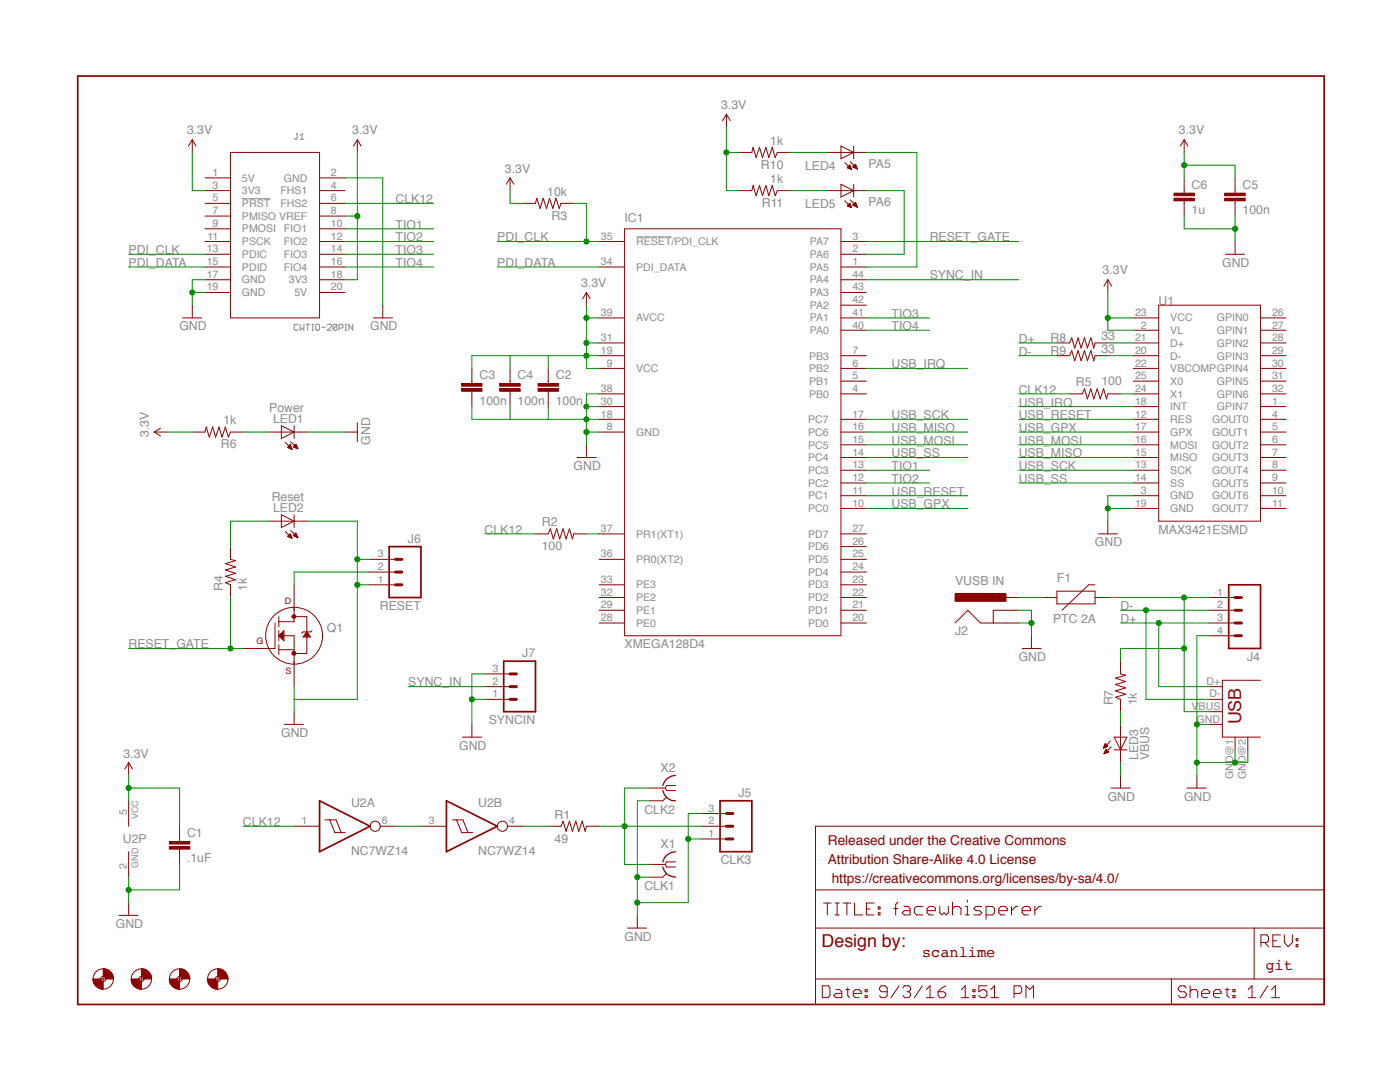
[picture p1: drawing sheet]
<svg xmlns="http://www.w3.org/2000/svg" width="279mm" height="216mm" viewBox="0 0 279 216" stroke-linecap="round" stroke-linejoin="round" font-family="sans-serif">
<g fill="none" stroke="#8b8b8b" stroke-width=".2">
<path d="M48.3 39.6h5.7M59.1 26.7h.4M59.3 26.7v.9l-.2 .2-.4-.2M59.9 27.8h.7M59.9 27l.4-.3v1.1M127 47.3h7M59.5 64.9l-.2-.2-.6 .2v.8l.2 .2h.4l.2-.2M59.9 64.7v1.2l.4-.4 .3 .4v-1.2M61.1 64.7h.7M61.4 64.7v1.2M62.3 64.7h.3M62.3 65.9h.3"/>
<path d="M62.4 64.7v1.2M63.2 64.7h.4l.2 .2v.8l-.2 .2h-.4l-.2-.2v-.8zM64.2 65.3h.8M65.3 64.9l.3-.2 .5 .2v.2l-.8 .8h.8M67.2 64.9l-.1-.2-.6 .2v.8M67.2 64.9v.8l-.1 .2-.6-.2M67.2 64.9l-.7 .8M67.7 65.5h.6l.1-.2v-.4l-.1-.2h-.6v1.2M68.9 64.7h.3M68.9 65.9h.3M69 64.7v1.2M70.4 64.7v1.2l-.8-1.2v1.2"/>
</g>
<g fill="none" stroke="#8b0100" stroke-width=".2">
<path d="M119.6 48.2h5.1M119.6 53.3h5.1M124.7 45.7h43.1v81.2h-43.1zM167.8 50.7h5.1M167.8 48.2h5.1M167.8 53.3h5.1M167.8 55.8h5.1M167.8 58.4h5.1M119.6 71h5.1M119.6 73.5h5.1M119.6 78.6h5.1M119.6 63.4h5.1"/>
<path d="M119.6 68.4h5.1M167.8 71h5.1M167.8 73.5h5.1M167.8 76.1h5.1M167.8 78.6h5.1M167.8 60.9h5.1M167.8 63.4h5.1M167.8 65.9h5.1M226.2 71h5M226.2 73.5h5M226.2 76.1h5M226.2 78.6h5"/>
<path d="M226.2 63.4h5M226.2 65.9h5M226.2 68.4h5M231.2 60.9h20.4v43.1h-20.4zM251.6 71h5M251.6 73.5h5M251.6 76.1h5M251.6 78.6h5M251.6 63.4h5M251.6 65.9h5M251.6 68.4h5M119.6 83.7h5.1"/>
<path d="M119.6 86.2h5.1M119.6 81.1h5.1M167.8 83.7h5.1M167.8 86.2h5.1M167.8 88.8h5.1M167.8 91.3h5.1M167.8 93.8h5.1M167.8 96.4h5.1M167.8 98.9h5.1M226.2 83.7h5M226.2 86.2h5M226.2 88.8h5"/>
<path d="M226.2 91.3h5M226.2 93.8h5M226.2 96.4h5M226.2 98.9h5M226.2 81.1h5M251.6 83.7h5M251.6 86.2h5M251.6 88.8h5M251.6 91.3h5M251.6 93.8h5M251.6 96.4h5M251.6 98.9h5"/>
<path d="M251.6 81.1h5M119.6 119.2h5.1M119.6 116.7h5.1M119.6 106.5h5.1M119.6 111.6h5.1M167.8 119.2h5.1M167.8 116.7h5.1M167.8 106.5h5.1M167.8 109.1h5.1M167.8 111.6h5.1M167.8 114.2h5.1M167.8 101.5h5.1"/>
<path d="M226.2 101.5h5M251.6 101.5h5M54.9 124.3v5.1h-1.3M55.6 123v2.1M55.6 125.8v2.1M55.6 128.6v2.1M55.6 129.6h3.1M56.2 127.1v.3M56.7 126.9h2v5.5M56.7 125.8v2.1l-1.1-1zM58.7 121.3v2.8h-3.1M58.7 123h2.5v3.3"/>
<path d="M61.2 126.7v3.7h-2.5M61.2 126.1l.8 1h-1.5zM62.3 125.8l-.3 .3h-1.5l-.3 .2M119.6 124.3h5.1M119.6 121.8h5.1M167.8 124.3h5.1M167.8 121.8h5.1M241.4 137h2.5M241.4 139.6h2.5M251.6 135.7h-7.7v11.4h7.7M129.7 157.2h3.1M132.8 157.2l.2 .6h1.8"/>
<path d="M133 159l-.7 .8h-2.6M134.8 156.7h-1.8l-.2 .5M241.4 142h2.5M241.4 144.5h2.5M246.5 147.1v2.5M249 147.1v2.5M129.7 172.5h3.1M132.8 172.5l.2 .5h1.8M133 174.3l-.7 .7h-2.6M134.8 172h-1.8l-.2 .5"/>
<circle cx="58.7" cy="126.9" r="5.7"/>
</g>
<path d="M56.4 126.3v1.1M56.5 126.1v1.5M60.7 126.9h1M60.8 126.7h.8l-.4-.4v.4M61.1 126.4l-.1 .2M132.3 157.8a2.48 2.48 0 0 0 2.5 2M134.8 154.7a2.71 2.71 0 0 0-2.5 2M132.3 173a2.48 2.48 0 0 0 2.5 2M134.8 169.9a2.71 2.71 0 0 0-2.5 2.1" fill="none" stroke="#8b0100" stroke-width=".25"/>
<path d="M56.2 126.6l-.3 .3 .3 .2" fill="none" stroke="#8b0100" stroke-width=".42"/>
<path d="M56.2 126.4v.8" fill="none" stroke="#8b0100" stroke-width=".34"/>
<path d="M58.3 122.8l.4-.2 .2 .2v.5h-.6z" fill-rule="evenodd" fill="#8b0100"/>
<path d="M58.4 122.8l.3-.2 .2 .2v.5h-.5z" fill="none" stroke="#8b0100" stroke-width=".2"/>
<path d="M58.3 130h.6v.6h-.6z" fill-rule="evenodd" fill="#8b0100"/>
<g fill="none" stroke="#8b0100" stroke-width=".2">
<path d="M58.7 116.7v5.1M48.5 129.4h5.1M58.4 130.1h.5v.6h-.5zM58.7 131.9v5.1M35.8 167.4v.5M35.8 169.4v.5M58.7 164.9h5.1M64.9 163.6h2.2l1 2.5M65.8 163.6l1 2.5h2.1M75.9 164.9h3M84 164.9h5.1M90.3 163.6h2.1l1 2.5"/>
<path d="M91.1 163.6l1 2.5h2.2M101.3 164.9h3"/>
<circle cx="74.9" cy="164.9" r="1.02"/>
<circle cx="100.3" cy="164.9" r="1.02"/>
</g>
<path d="M63.8 159.8l10.1 5.1-10.1 5zM89.1 159.8l10.2 5.1-10.2 5z" fill="none" stroke="#8b0100" stroke-width=".34"/>
<path d="M33.8 168.9h4v.5h-4z" fill="#8b0100"/>
<path d="M33.8 168.9h4.1v.5h-4.1z" fill="none" stroke="#8b0100" stroke-width=".2"/>
<path d="M33.8 167.9h4v.5h-4z" fill="#8b0100"/>
<path d="M190.6 124.3l2.5-2.5 2.6 2.5h5.1M200.8 121.8h-2.6v2.5M25.7 159.8v5.1M25.7 169.9v5.1M33.8 167.9h4.1v.5h-4.1zM35.8 164.9v2.5M35.8 169.9v2.6M109.4 164.9h2.6l.4-1 .6 2 .6-2 .6 2 .7-2 .6 2 .7-2 .6 2 .2-1h2.6" fill="none" stroke="#8b0100" stroke-width=".2"/>
<path d="M190.6 118.4h10.1v1.6h-10.1z" fill="#8b0100"/>
<g fill="none" stroke="#8b0100" stroke-width=".2">
<path d="M40.9 38h5.1M40.9 35.5h5.1M46 30.4h17.8v33h-17.8zM63.8 38h5.1M63.8 35.5h5.1M40.9 40.6h5.1M40.9 55.8h5.1M40.9 58.4h5.1M40.9 45.7h5.1M40.9 48.2h5.1M40.9 50.7h5.1M40.9 53.3h5.1"/>
<path d="M40.9 43.1h5.1M63.8 40.6h5.1M63.8 55.8h5.1M63.8 58.4h5.1M63.8 45.7h5.1M63.8 48.2h5.1M63.8 50.7h5.1M63.8 53.3h5.1M63.8 43.1h5.1M117 58.4v2.5M117 58.4l.8 1.2M117 58.4l-.7 1.2"/>
<path d="M221.1 55.8l.7 1.3M221.1 55.8l-.8 1.3M221.1 55.8v2.6M109.4 76.1v.5M109.4 78.1v.5M115.2 91.3h3.8M117 88.8v2.5M73.9 116.7h5M73.9 114.2h5M73.9 111.6h5M190.6 118.5h10.2v1.5h-10.2zM200.8 119.2h2.5"/>
<path d="M241.4 119.2h5.1M200.8 121.8h2.5M200.8 124.3h2.5M241.4 121.8h5.1M241.4 124.3h5.1M241.4 126.9h5.1M25.7 152.2l.7 1.2M25.7 152.2l-.8 1.2M25.7 152.2v2.5M56.7 144.5h3.9M58.7 142v2.5M236.9 157.2h3.8"/>
<path d="M238.9 154.7v2.5M139.9 167.4h5.1M139.9 164.9h5.1M139.9 162.3h5.1M162.8 164.9h101.5v35.5h-101.5zM162.8 177.6h101.5M193.1 179.6v.4M23.7 182.6h3.8M25.7 180.1v2.5M125.2 185.2h3.9M127.2 182.6v2.6M162.8 185.2h101.5"/>
<path d="M162.8 195.3h101.5M164.1 196.7h1.2l.3 .4v1.5l-.3 .5h-1.2zM164.4 180.2h1.5M165.1 180.2v2.4M166.6 180.2h.9M166.6 182.6h.9M166.8 197.5h.8l.4 .4v1.2h-1.2l-.4-.5 .4-.4h1.2M167.1 180.2v2.4M168.3 180.2h1.5M168.8 197.5h.7M169 180.2v2.4M169.2 197.1v1.5l.3 .5"/>
<path d="M170.3 198.2h1.6v-.3l-.4-.4h-.8l-.4 .4v.7l.4 .5h.8M170.5 180.2v2.4h1.6M172.7 198.6h.4v.5h-.4zM172.7 197.5h.4v.4h-.4zM172.9 181.4h.8M174.4 180.2h-1.5v2.4h1.5M175.3 182.1h.3v.5h-.3zM175.3 181h.3v.4h-.3zM177.1 197.9h-1.2l-.4-.4v-.4l.4-.4h.7l.5 .4v1.5l-.5 .5h-.7l-.4-.5M178.3 181.3h.9M179.2 180l-.4 .4v2.2M179.4 196.7l-1.6 2.4"/>
<path d="M180.2 197.1l.3-.4h.9l.3 .4v.4l-.3 .4M180.4 180.9h.9l.3 .4v1.3h-1.2l-.4-.5 .4-.4h1.2M181 197.9h.4M181.4 197.9l.3 .3v.4l-.3 .5h-.9l-.3-.5M184.1 196.7l-1.6 2.4M184.2 180.9h-1.3l-.4 .4v.8l.4 .5h1.3M184.8 199.1h1.6M184.8 197.5l.8-.8v2.4M185 181.7h1.7v-.4l-.4-.4h-.9l-.4 .4v.8l.4 .5h.9M187.2 197.9h1.1l.4 .3v.4l-.4 .5h-.7l-.4-.5zM187.6 180.9v1.2l.4 .5 .4-.5 .4 .5 .5-.5v-1.2M188.7 196.7l-.7 .4-.8 .8"/>
<path d="M190.1 181.3l.4-.4h.9l.4 .4v1.3M190.1 180v2.6M191.9 199.1h1.5M191.9 197.5l.7-.8v2.4M192.6 182.6h.9M192.6 180.9h.5v1.7M194.2 198.6h.4v.5h-.4zM194.2 197.5h.4v.4h-.4zM195.9 180.9h-1.1l-.5 .4 .5 .4h.7l.4 .4-.4 .5h-1.2M196.8 182.6h1.3l.4-.5v-.8l-.4-.4h-1.3v2.5M197 196.7h-1.7v1.2l.8-.4h.4l.5 .4v.7l-.5 .5h-.7l-.5-.5M197.7 199.1h1.5"/>
<path d="M197.7 197.5l.8-.8v2.4M199.3 181.7h1.7v-.4l-.4-.4h-.9l-.4 .4v.8l.4 .5h.9M201.9 180.9v1.7M202.4 198.2h1.2l.3-.3v-.8l-.3-.4h-1.2v2.4M203.1 180.9h-.4l-.8 .8M204 181.7h1.7v-.4l-.4-.4h-.9l-.4 .4v.8l.4 .5h.9M204.7 199.1v-2.4l.8 .8 .8-.8v2.4M206.5 180.9v1.7M207.8 180.9h-.4l-.9 .8M233.8 195.3v5.1M236.7 197.1l-.4-.4h-.7l-.5 .4v.4l.5 .4h.7l.4 .3v.4l-.4 .5h-.7l-.5-.5M237.5 197.9l.3-.4h.9l.3 .4v1.2"/>
<path d="M237.5 196.7v2.4M239.8 198.2h1.6v-.3l-.4-.4h-.8l-.4 .4v.7l.4 .5h.8M242.2 198.2h1.5v-.3l-.3-.4h-.8l-.4 .4v.7l.4 .5h.8M244.5 197.5h.8M244.9 197.1v1.5l.4 .5M246.1 198.6h.4v.5h-.4zM246.1 197.5h.4v.4h-.4zM249.1 199.1h1.5M249.1 197.5l.8-.8v2.4M250.3 185.2v10.1M251.7 188.1h1.1l.4-.4v-.7l-.4-.5h-1.1v2.4M252.4 188.1l.8 .8"/>
<path d="M253 196.7l-1.5 2.4M253.8 199.1h1.6M253.8 197.5l.7-.8v2.4M254 187.7h.8M255.5 186.5h-1.5v2.4h1.5M256.3 186.5v1.6l.8 .8 .8-.8v-1.6M258.7 188.5h.3v.4h-.3zM258.7 187.3h.3v.4h-.3z"/>
</g>
<path d="M15.5 15.2h248.8v185.2h-248.8zM77.7 109.1h6.3v10.1h-6.3zM245.2 116.7h6.4v12.7h-6.4zM143.7 159.8h6.4v10.1h-6.4z" fill="none" stroke="#8b0100" stroke-width=".34"/>
<path d="M78.9 111.6h1.3M78.9 114.2h1.3M78.9 116.7h1.3M246.5 119.2h1.3M246.5 124.3h1.3M246.5 121.8h1.3M246.5 126.9h1.3M145 162.3h1.2M145 164.9h1.2M145 167.4h1.2" fill="none" stroke="#8b0100" stroke-width=".59"/>
<path d="M107.4 77.6h4v.5h-4z" fill="#8b0100"/>
<path d="M107.4 77.6h4v.5h-4z" fill="none" stroke="#8b0100" stroke-width=".2"/>
<path d="M107.4 76.5h4v.5h-4z" fill="#8b0100"/>
<path d="M94.2 76.1v.5M94.2 78.1v.5M107.4 76.6h4v.5h-4zM109.4 73.5v2.6M109.4 78.6v2.5" fill="none" stroke="#8b0100" stroke-width=".2"/>
<path d="M92.1 77.6h4.1v.5h-4.1z" fill="#8b0100"/>
<path d="M92.1 77.6h4.1v.5h-4.1z" fill="none" stroke="#8b0100" stroke-width=".2"/>
<path d="M92.1 76.5h4.1v.5h-4.1z" fill="#8b0100"/>
<path d="M92.1 76.6h4.1v.5h-4.1zM94.2 73.5v2.6M94.2 78.6v2.5M101.8 76.1v.5M101.8 78.1v.5" fill="none" stroke="#8b0100" stroke-width=".2"/>
<path d="M99.7 77.6h4.1v.5h-4.1z" fill="#8b0100"/>
<path d="M99.8 77.6h4v.5h-4z" fill="none" stroke="#8b0100" stroke-width=".2"/>
<path d="M99.7 76.5h4.1v.5h-4.1z" fill="#8b0100"/>
<path d="M246.5 38v.5M246.5 40.1v.5M99.8 76.6h4v.5h-4zM101.8 73.5v2.6M101.8 78.6v2.5" fill="none" stroke="#8b0100" stroke-width=".2"/>
<path d="M244.4 39.5h4.1v.5h-4.1z" fill="#8b0100"/>
<path d="M244.5 39.6h4v.5h-4z" fill="none" stroke="#8b0100" stroke-width=".2"/>
<path d="M244.4 38.5h4.1v.5h-4.1z" fill="#8b0100"/>
<path d="M236.3 38v.5M244.5 38.5h4v.6h-4zM246.5 35.5v2.5M236.3 40.1v.5M246.5 40.6v2.5" fill="none" stroke="#8b0100" stroke-width=".2"/>
<path d="M234.3 39.5h4v.5h-4z" fill="#8b0100"/>
<path d="M234.3 39.6h4.1v.5h-4.1z" fill="none" stroke="#8b0100" stroke-width=".2"/>
<path d="M234.3 38.5h4v.5h-4z" fill="#8b0100"/>
<g fill="none" stroke="#8b0100" stroke-width=".2">
<path d="M38.4 27.9v2.5M38.4 27.9l.7 1.2M38.4 27.9l-.8 1.2M71.3 27.9l.8 1.2M71.3 27.9l-.8 1.2M71.3 27.9v2.5M101.8 35.5l.8 1.3M101.8 35.5l-.8 1.3M101.8 35.5v2.5M145 22.8l.7 1.3M145 22.8l-.8 1.3M145 22.8v2.5"/>
<path d="M147.5 30.4h2.6l.2-1 .6 2 .7-2 .6 2 .6-2 .6 2 .7-2 .6 2 .4-1h2.6M147.5 38h2.6l.2-1 .6 2.1 .7-2.1 .6 2.1 .6-2.1 .6 2.1 .7-2.1 .6 2.1 .4-1.1h2.6M165.3 30.4h7.6M165.3 38h7.6M167.8 29.1l2.6 1.3-2.6 1.3zM167.8 36.8l2.6 1.2-2.6 1.3zM168.6 32.4l1.3 1.4M169.1 33.5l.8 .3M169.1 33.5h.7M169.1 33.4h.7M169.2 33.3h.5M169.3 33.5h.5"/>
<path d="M169.3 33.2h.4M169.4 33.1h.3M169.4 33.6h.5M169.4 33h.2M169.5 33h.1M169.6 33l-.5 .5M169.6 33l.3 .8M169.6 33.7h.3M169.7 32.3l1.4 1.4M169.7 39.9l1.4 1.4M170.2 33.3h.7M170.2 33.3l.9 .4"/>
<path d="M170.2 33.3l.5-.5 .4 .9M170.3 33.4h.7M170.3 33.2h.6M170.4 29.1v2.6M170.4 36.8v2.5M170.4 33.1h.5M170.5 33h.3M170.5 33.5h.5M170.7 33.5h.3M170.7 32.9h.1M170.9 33.6h.1M171 33.7h.1"/>
<path d="M234.3 38.5h4.1v.6h-4.1zM236.3 27.9v2.5M236.3 35.5v2.5M236.3 27.9l.8 1.2M236.3 27.9l-.7 1.2M104.3 40.6h2.6l.2-1 .7 2 .6-2 .7 2 .6-2 .6 2 .6-2 .7 2 .4-1h2.5M168.6 40.1l1.3 1.3M169.1 41.1l.8 .3M169.1 41.1h.7M169.1 41h.7M169.2 40.9h.5M169.3 41.2h.5"/>
<path d="M169.3 40.8h.4M169.4 40.7h.3M169.4 41.3h.5M169.4 40.7h.2M169.5 40.6h.1M169.6 40.6l-.5 .5M169.6 40.6l.3 .8M169.8 41.3h.1M170.2 40.9h.7M170.2 40.9l.9 .4M170.2 40.9l.5-.5 .4 .9M170.3 41h.7"/>
<path d="M170.3 40.8h.6M170.4 40.7h.5M170.5 40.7h.3M170.5 40.6h.3M170.5 41.1h.5M170.6 40.5h.2M170.7 41.2h.3M170.9 41.3h.2M236.3 40.6v2.5M244.5 50.7h3.8M246.5 48.2v2.5M36.4 63.4h3.8"/>
<path d="M38.4 60.9v2.5M74.5 63.4h3.8M76.4 60.9v2.5M210.9 68.4h2.6l.4-1 .6 2 .7-2 .6 2 .6-2 .6 2 .7-2 .6 2 .2-1h2.6M210.9 71h2.6l.4-1 .6 2 .7-2 .6 2 .6-2 .6 2 .7-2 .6 2 .2-1h2.6M213.5 78.6h2.5l.4-1 .6 2 .7-2 .6 2 .7-2 .6 2 .6-2 .6 2 .3-1h2.5M30.8 86.2h2.5M30.8 86.2l1.2 .8M32 85.4l-1.2 .8M38.4 86.2h2.5l.3-1 .6 2 .6-2 .6 2 .7-2 .6 2 .7-2 .6 2 .4-1h2.5M53.6 86.2h7.6M56.2 84.9l2.5 1.3-2.5 1.3z"/>
<path d="M56.9 88.2l1.4 1.5M57.4 89.3l.9 .4M57.4 89.3h.7M57.5 89.3h.6M57.5 89.2h.6M57.6 89.1h.4M57.7 89.4h.5M57.7 89h.3M57.8 88.9h.2M57.8 88.8h.1M57.8 89.5h.5M57.9 88.8l-.5 .5"/>
<path d="M57.9 88.8l.4 .9M58 88.2l1.5 1.3M58.2 89.6h.1M58.5 89.2l.5-.5 .5 .8zM58.6 89.2h.7M58.6 89.1h.6M58.7 84.9v2.6M58.7 89h.5M58.8 89.3h.5M58.8 88.9h.4M58.8 88.8h.3M58.9 88.8h.2"/>
<path d="M58.9 89.3h.5M59.1 89.4h.3M59.3 89.5h.1M68.9 86.2h2.4M71.3 84.3v3.9M46 109.1v2.5l1 .3-2 .6 2 .6-2 .6 2 .7-2 .6 2 .7-2 .6 1 .4v2.5M53.6 104h7.6M56.2 102.7l2.5 1.3-2.5 1.3zM56.9 106l1.4 1.4M57.4 107l.9 .4M57.4 107l.5-.5 .4 .9M57.4 107h.7"/>
<path d="M57.5 106.9h.6M57.6 107.1h.6M57.7 106.8h.3M57.8 106.7h.1M57.8 107.2h.4M57.8 106.6h.1M58 105.9l1.5 1.4M58 107.3h.2M58.2 107.4h.1M58.5 106.9h.8M58.5 106.9l1 .4M58.5 106.9l.5-.5 .5 .9"/>
<path d="M58.7 102.7v2.6M58.7 107h.6M58.7 106.8h.5M58.8 106.7h.4M58.9 107h.4M58.9 106.6h.2M58.9 106.5h.2M59 107.1h.4M59 106.4h.1M59.3 107.2h.1M106.9 106.5h2.5l.4-1 .6 2 .7-2 .6 2 .7-2 .6 2 .6-2 .6 2 .3-1h2.5M219.2 106.5h3.8"/>
<path d="M221.1 104v2.5M223.6 131.9v2.6l1 .2-2 .6 2 .7-2 .6 2 .7-2 .6 2 .6-2 .6 1 .5v2.4M220.2 149.2h.1M220.2 149.1h.3M220.3 149h.5M220.3 148.9h.7M220.3 150.4h.1M220.4 148.9h.6M220.4 148.8h.6M220.4 150.3h.3M220.4 150.2h.4M220.4 150.1h.6"/>
<path d="M220.5 148.7h.4M220.5 148.6h.3M220.5 148.5h.2M220.5 150.1h.7M220.5 150h.7M220.6 148.4l.5 .5-.9 .4zM220.6 148.4h.1M220.6 149.9h.5M220.6 149.8h.4M220.7 149.6h.1M220.7 149.7h.1M220.7 149.5l.6 .6-1 .3z"/>
<path d="M221.6 147.8l-1.4 1.5M221.8 149l-1.5 1.4M222.4 147.1h2.5l-1.3 2.5zM222.4 149.6h2.5M223.6 144.5v7.7"/>
</g>
<path d="M28.2 193.3a2.02 2.02 0 0 1 2 2h-1.5l-.1-.2-.4-.3z" fill-rule="evenodd" fill="#8b0100"/>
<path d="M28.2 193.3a2.02 2.02 0 0 1 2 2h-1.5l-.1-.2-.4-.3z" fill="none" stroke="#8b0100" stroke-width=".2"/>
<path d="M26.2 195.3h1.5l.2 .4 .3 .1v1.6a2.02 2.02 0 0 1-2-2.1z" fill-rule="evenodd" fill="#8b0100"/>
<g fill="none" stroke="#8b0100" stroke-width=".2">
<path d="M26.2 195.3h1.5l.1 .3 .4 .3v1.5a2.02 2.02 0 0 1-2-2.1zM27.7 195.3h1M28.2 194.8v1.1"/>
<circle cx="28.2" cy="195.3" r="2.03"/>
<circle cx="28.2" cy="195.3" r=".51"/>
</g>
<path d="M35.8 193.3a2.02 2.02 0 0 1 2 2h-1.5l-.2-.4-.3-.1z" fill-rule="evenodd" fill="#8b0100"/>
<path d="M35.8 193.3a2.02 2.02 0 0 1 2.1 2h-1.6l-.2-.4-.3-.1z" fill="none" stroke="#8b0100" stroke-width=".2"/>
<path d="M33.8 195.3h1.5l.1 .3 .4 .2v1.6a2.02 2.02 0 0 1-2-2.1z" fill-rule="evenodd" fill="#8b0100"/>
<g fill="none" stroke="#8b0100" stroke-width=".2">
<path d="M33.8 195.3h1.5l.3 .5 .2 .1v1.5a2.02 2.02 0 0 1-2-2.1zM35.3 195.3h1M35.8 194.8v1.1"/>
<circle cx="35.8" cy="195.3" r="2.03"/>
<circle cx="35.8" cy="195.3" r=".51"/>
</g>
<path d="M43.4 193.3a2.02 2.02 0 0 1 2.1 2h-1.6v-.2l-.5-.3z" fill-rule="evenodd" fill="#8b0100"/>
<path d="M43.5 193.3a2.02 2.02 0 0 1 2 2h-1.5l-.1-.2-.4-.3z" fill="none" stroke="#8b0100" stroke-width=".2"/>
<path d="M41.4 195.3h1.5l.1 .3 .4 .2v1.6a2.02 2.02 0 0 1-2-2.1z" fill-rule="evenodd" fill="#8b0100"/>
<g fill="none" stroke="#8b0100" stroke-width=".2">
<path d="M41.4 195.3h1.5l.1 .3 .5 .3v1.5a2.02 2.02 0 0 1-2.1-2.1zM42.9 195.3h1.1M43.5 194.8v1.1"/>
<circle cx="43.5" cy="195.3" r="2.03"/>
<circle cx="43.5" cy="195.3" r=".51"/>
</g>
<path d="M20.6 193.3a2.02 2.02 0 0 1 2 2h-1.5l-.3-.4-.2-.1z" fill-rule="evenodd" fill="#8b0100"/>
<path d="M20.6 193.3a2.02 2.02 0 0 1 2 2h-1.5l-.1-.2-.4-.3z" fill="none" stroke="#8b0100" stroke-width=".2"/>
<path d="M18.5 195.3h1.6l.1 .3 .4 .2v1.6a2.02 2.02 0 0 1-2.1-2.1z" fill-rule="evenodd" fill="#8b0100"/>
<g fill="none" stroke="#8b0100" stroke-width=".2">
<path d="M208.4 119.2h2.5M210.9 118h7.6v2.5h-7.6zM218.5 116.7h-1.2l-5.4 5.1M218.5 119.2h2.6M96.7 139.6h5.1M96.7 137h5.1M96.7 134.5h5.1M204 129.4h3.8M205.8 126.9v2.5M92.3 147.1h3.8M94.2 144.5v2.6M221.8 157.2h3.8"/>
<path d="M223.6 154.7v2.5M18.6 195.3h1.5l.1 .3 .4 .3v1.5a2.02 2.02 0 0 1-2-2.1zM20.1 195.3h1M20.6 194.8v1.1"/>
<circle cx="20.6" cy="195.3" r="2.03"/>
<circle cx="20.6" cy="195.3" r=".51"/>
</g>
<path d="M100.5 131.9h6.4v10.1h-6.4z" fill="none" stroke="#8b0100" stroke-width=".34"/>
<path d="M101.8 134.5h1.3M101.8 137h1.3M101.8 139.6h1.3" fill="none" stroke="#8b0100" stroke-width=".59"/>
<path d="M129.7 157.2h-5v15.3h5M78.9 164.9h5.1M104.3 164.9h5.1M119.6 164.9h5.1" fill="none" stroke="#008b00" stroke-width=".2"/>
<circle cx="124.6" cy="164.8" r=".51" fill="#008b00"/>
<g fill="none" stroke="#008b00" stroke-width=".2">
<path d="M119.6 78.6h-2.6v10.2M117 86.2h2.6M117 83.7h2.6M117 81.1h2.6M124.7 164.9h15.2"/>
<circle cx="124.7" cy="164.9" r=".51"/>
</g>
<circle cx="117" cy="81.1" r=".51" fill="#008b00"/>
<circle cx="117" cy="81.1" r=".51" fill="none" stroke="#008b00" stroke-width=".2"/>
<circle cx="117" cy="83.7" r=".51" fill="#008b00"/>
<circle cx="117" cy="83.7" r=".51" fill="none" stroke="#008b00" stroke-width=".2"/>
<circle cx="117" cy="86.2" r=".51" fill="#008b00"/>
<g fill="none" stroke="#008b00" stroke-width=".2">
<path d="M94.2 81.1v2.6h22.8M101.8 81.1v2.6M109.4 81.1v2.6M129.7 159.8h-2.5v22.8M127.2 175h2.5"/>
<circle cx="117" cy="86.2" r=".51"/>
</g>
<circle cx="127.2" cy="175" r=".51" fill="#008b00"/>
<g fill="none" stroke="#008b00" stroke-width=".2">
<path d="M137.4 167.4h2.5M139.9 162.3h-2.5v17.8h-10.2"/>
<circle cx="127.2" cy="175" r=".51"/>
</g>
<circle cx="127.2" cy="180.1" r=".51" fill="#008b00"/>
<circle cx="127.2" cy="180.1" r=".51" fill="none" stroke="#008b00" stroke-width=".2"/>
<circle cx="137.3" cy="167.4" r=".51" fill="#008b00"/>
<g fill="none" stroke="#008b00" stroke-width=".2">
<path d="M25.7 175v5.1M35.8 172.5v5.1h-10.1"/>
<circle cx="137.4" cy="167.4" r=".51"/>
</g>
<circle cx="25.7" cy="177.5" r=".51" fill="#008b00"/>
<g fill="none" stroke="#008b00" stroke-width=".2">
<path d="M71.3 116.7h2.6M73.9 111.6h-2.6v28h-12.6M58.7 137v5"/>
<circle cx="25.7" cy="177.6" r=".51"/>
</g>
<circle cx="71.3" cy="116.7" r=".51" fill="#008b00"/>
<g fill="none" stroke="#008b00" stroke-width=".2">
<path d="M61.2 104h10.1v7.6"/>
<circle cx="71.3" cy="116.7" r=".51"/>
</g>
<circle cx="71.3" cy="111.6" r=".51" fill="#008b00"/>
<g fill="none" stroke="#008b00" stroke-width=".2">
<path d="M38.4 58.4h2.5M40.9 55.8h-2.5v5.1"/>
<circle cx="71.3" cy="111.6" r=".51"/>
</g>
<circle cx="38.4" cy="58.3" r=".51" fill="#008b00"/>
<g fill="none" stroke="#008b00" stroke-width=".2">
<path d="M68.9 35.5h7.5v25.4M226.2 98.9h-5.1v5.1M221.1 101.5h5.1"/>
<circle cx="38.4" cy="58.4" r=".51"/>
</g>
<circle cx="221.1" cy="101.4" r=".51" fill="#008b00"/>
<g fill="none" stroke="#008b00" stroke-width=".2">
<path d="M236.3 43.1v2.6h10.2M246.5 43.1v5.1"/>
<circle cx="221.1" cy="101.5" r=".51"/>
</g>
<circle cx="246.5" cy="45.6" r=".51" fill="#008b00"/>
<g fill="none" stroke="#008b00" stroke-width=".2">
<path d="M61.2 86.2h7.7M203.3 121.8h2.5v5.1M203.3 124.3h2.5"/>
<circle cx="246.5" cy="45.7" r=".51"/>
</g>
<circle cx="205.8" cy="124.3" r=".51" fill="#008b00"/>
<g fill="none" stroke="#008b00" stroke-width=".2">
<path d="M241.4 126.9h-2.5v25.3h10.1v-2.6M238.9 144.5h2.5M246.5 149.6v2.6"/>
<circle cx="205.8" cy="124.3" r=".51"/>
</g>
<circle cx="238.8" cy="144.5" r=".51" fill="#008b00"/>
<circle cx="238.9" cy="144.5" r=".51" fill="none" stroke="#008b00" stroke-width=".2"/>
<circle cx="246.5" cy="152.1" r=".51" fill="#008b00"/>
<g fill="none" stroke="#008b00" stroke-width=".2">
<path d="M238.9 152.2v2.5"/>
<circle cx="246.5" cy="152.2" r=".51"/>
</g>
<circle cx="238.8" cy="152.1" r=".51" fill="#008b00"/>
<g fill="none" stroke="#008b00" stroke-width=".2">
<path d="M94.2 139.6h2.5M96.7 134.5h-2.5v10M223.6 152.2v2.5"/>
<circle cx="238.9" cy="152.2" r=".51"/>
</g>
<circle cx="94.1" cy="139.5" r=".51" fill="#008b00"/>
<g fill="none" stroke="#008b00" stroke-width=".2">
<path d="M25.7 154.7v5.1M25.7 157.2h10.1v7.7"/>
<circle cx="94.2" cy="139.6" r=".51"/>
</g>
<circle cx="25.7" cy="157.2" r=".51" fill="#008b00"/>
<g fill="none" stroke="#008b00" stroke-width=".2">
<path d="M38.4 30.4v7.6h2.5M71.3 30.4v25.4h-2.4M68.9 43.1h2.4"/>
<circle cx="25.7" cy="157.2" r=".51"/>
</g>
<circle cx="71.3" cy="43.1" r=".51" fill="#008b00"/>
<g fill="none" stroke="#008b00" stroke-width=".2">
<path d="M117 60.9v12.6h2.6M117 71h2.6M117 68.4h2.6M117 63.4h2.6"/>
<circle cx="71.3" cy="43.1" r=".51"/>
</g>
<circle cx="117" cy="63.4" r=".51" fill="#008b00"/>
<circle cx="117" cy="63.4" r=".51" fill="none" stroke="#008b00" stroke-width=".2"/>
<circle cx="117" cy="68.4" r=".51" fill="#008b00"/>
<circle cx="117" cy="68.4" r=".51" fill="none" stroke="#008b00" stroke-width=".2"/>
<circle cx="117" cy="71" r=".51" fill="#008b00"/>
<g fill="none" stroke="#008b00" stroke-width=".2">
<path d="M101.8 38v2.6h2.5M221.1 58.4v7.5h5.1M101.8 71v2.5M109.4 71v2.5M117 71h-22.8v2.5M221.1 63.4h5.1"/>
<circle cx="117" cy="71" r=".51"/>
</g>
<circle cx="221.1" cy="63.4" r=".51" fill="#008b00"/>
<g fill="none" stroke="#008b00" stroke-width=".2">
<path d="M236.3 30.4v5.1M236.3 33h10.2v2.5"/>
<circle cx="221.1" cy="63.4" r=".51"/>
</g>
<circle cx="236.3" cy="32.9" r=".51" fill="#008b00"/>
<g fill="none" stroke="#008b00" stroke-width=".2">
<path d="M145 25.3v12.7h2.5M145 30.4h2.5M33.3 86.2h5.1"/>
<circle cx="236.3" cy="33" r=".51"/>
</g>
<circle cx="144.9" cy="30.4" r=".51" fill="#008b00"/>
<g fill="none" stroke="#008b00" stroke-width=".2">
<path d="M223.6 124.3h17.8M231.2 124.3v12.7h10.2"/>
<circle cx="145" cy="30.4" r=".51"/>
</g>
<circle cx="231.2" cy="124.3" r=".51" fill="#008b00"/>
<g fill="none" stroke="#008b00" stroke-width=".2">
<path d="M203.3 68.4h7.6M223.6 121.8h17.8M228.7 121.8v17.8h12.7"/>
<circle cx="231.2" cy="124.3" r=".51"/>
</g>
<circle cx="228.7" cy="121.8" r=".51" fill="#008b00"/>
<g fill="none" stroke="#008b00" stroke-width=".2">
<path d="M203.3 71h7.6M241.4 119.2h-5.1v22.8h5.1M236.3 129.4h-12.7v2.5"/>
<circle cx="228.7" cy="121.8" r=".51"/>
</g>
<circle cx="236.3" cy="129.4" r=".51" fill="#008b00"/>
<g fill="none" stroke="#008b00" stroke-width=".2">
<path d="M221.1 119.2h15.2"/>
<circle cx="236.3" cy="129.4" r=".51"/>
</g>
<circle cx="236.3" cy="119.2" r=".51" fill="#008b00"/>
<g fill="none" stroke="#008b00" stroke-width=".2">
<path d="M68.9 40.6h17.7M203.3 78.6h10.2M46 119.2v10.2M73.9 114.2h-15.2v2.5M96.7 106.5h10.2M25.7 129.4h22.8M48.5 164.9h10.2"/>
<circle cx="236.3" cy="119.2" r=".51"/>
</g>
<circle cx="46" cy="129.4" r=".51" fill="#008b00"/>
<g fill="none" stroke="#008b00" stroke-width=".2">
<path d="M25.7 50.7h15.2M68.9 48.2h17.7M68.9 45.7h17.7M68.9 50.7h17.7M68.9 53.3h17.7M99.3 48.2h20.3M114.5 40.6h2.5v7.6M172.9 48.2h30.4M172.9 63.4h12.6M172.9 65.9h12.6M172.9 93.8h12.6M172.9 96.4h12.6"/>
<circle cx="46" cy="129.4" r=".51"/>
</g>
<circle cx="117" cy="48.2" r=".51" fill="#008b00"/>
<g fill="none" stroke="#008b00" stroke-width=".2">
<path d="M157.7 30.4h7.6M157.7 38h7.6M172.9 30.4h10.1v22.9h-10.1M172.9 38h7.5v12.7h-7.5M25.7 53.3h15.2M99.3 53.3h20.3M172.9 55.8h30.4M172.9 73.5h20.2M221.1 71h5.1M221.1 68.4h5.1M223.6 78.6h2.6M48.5 86.2h5.1"/>
<path d="M172.9 83.7h20.2M172.9 98.9h20.2M172.9 86.2h20.2M172.9 88.8h20.2M172.9 91.3h20.2M203.3 81.1h22.9M203.3 83.7h22.9M203.3 86.2h22.9M203.3 88.8h22.9M203.3 91.3h22.9M203.3 93.8h22.9M203.3 96.4h22.9"/>
<path d="M53.6 104h-7.6v5.1M117 106.5h2.6M172.9 101.5h20.2M203.3 119.2h5.1M81.5 137h15.2M223.6 142v2.5"/>
<circle cx="117" cy="48.2" r=".51"/>
</g>
<g font-size="3.6" fill="#8b0100">
<text x="247.7" y="144.6" transform="rotate(-90 247.7 144.6)">USB</text>
<text x="164" y="189">Design by:</text>
</g>
<g font-size="3" fill="#8b0100">
<text x="184" y="191">scanlime</text>
<text x="252.5" y="193.5">git</text>
</g>
<g font-size="2.7" fill="#8b0100">
<text x="165.2" y="168.7">Released under the Creative Commons</text>
<text x="165.2" y="172.5">Attribution Share-Alike 4.0 License</text>
<text x="166" y="176.3">https://creativecommons.org/licenses/by-sa/4.0/</text>
</g>
<g font-size="2.5" fill="#8b8b8b">
<text x="143.9" y="21.8">3.3V</text>
<text x="37.3" y="26.8">3.3V</text>
<text x="70.3" y="26.8">3.3V</text>
<text x="153.7" y="28.9">1k</text>
<text x="235.3" y="26.8">3.3V</text>
<text x="100.8" y="34.4">3.3V</text>
<text x="151.9" y="33.7">R10</text>
<text x="160.7" y="33.9">LED4</text>
<text x="173.4" y="33.6">PA5</text>
<text x="78.9" y="40.5">CLK12</text>
<text x="109.2" y="39">10k</text>
<text x="152" y="41.3">R11</text>
<text x="153.7" y="36.5">1k</text>
<text x="160.7" y="41.6">LED5</text>
<text x="173.4" y="41.2">PA6</text>
<text x="237.8" y="37.6">C6</text>
<text x="248" y="37.6">C5</text>
<text x="78.9" y="45.6">TIO1</text>
<text x="110.1" y="43.8">R3</text>
<text x="124.6" y="44.3">IC1</text>
<text x="237.8" y="42.7">1u</text>
<text x="248" y="42.7">100n</text>
<text x="25.6" y="50.7">PDI_CLK</text>
<text x="25.6" y="53.2">PDI_DATA</text>
<text x="78.9" y="48.2">TIO2</text>
<text x="78.9" y="50.7">TIO3</text>
<text x="78.9" y="53.2">TIO4</text>
<text x="99.2" y="48.2">PDI_CLK</text>
<text x="99.2" y="53.2">PDI_DATA</text>
<text x="185.5" y="48.2">RESET_GATE</text>
<text x="243.9" y="53.2">GND</text>
<text x="116" y="57.3">3.3V</text>
<text x="185.5" y="55.8">SYNC_IN</text>
<text x="220.1" y="54.7">3.3V</text>
<text x="35.8" y="65.9">GND</text>
<text x="73.9" y="65.9">GND</text>
<text x="177.9" y="63.4">TIO3</text>
<text x="177.9" y="65.9">TIO4</text>
<text x="231.2" y="60.8">U1</text>
<text x="203.3" y="68.4">D+</text>
<text x="203.3" y="71">D-</text>
<text x="209.6" y="68.2">R8</text>
<text x="209.6" y="70.8">R9</text>
<text x="219.8" y="67.9">33</text>
<text x="219.8" y="70.5">33</text>
<text x="95.7" y="75.7">C3</text>
<text x="103.3" y="75.7">C4</text>
<text x="110.9" y="75.7">C2</text>
<text x="177.9" y="73.5">USB_IRQ</text>
<text x="214.7" y="77.1">R5</text>
<text x="219.8" y="76.8">100</text>
<text x="53.7" y="82.3">Power</text>
<text x="95.7" y="80.8">100n</text>
<text x="103.3" y="80.8">100n</text>
<text x="110.9" y="80.8">100n</text>
<text x="177.9" y="83.7">USB_SCK</text>
<text x="203.3" y="78.6">CLK12</text>
<text x="203.3" y="81.1">USB_IRQ</text>
<text x="203.3" y="83.7">USB_RESET</text>
<text x="29.7" y="87.2" transform="rotate(-90 29.7 87.2)">3.3V</text>
<text x="44.1" y="89.5">R6</text>
<text x="44.6" y="84.7">1k</text>
<text x="54.5" y="84.4">LED1</text>
<text x="73.9" y="88.7" transform="rotate(-90 73.9 88.7)">GND</text>
<text x="177.9" y="88.7">USB_MOSI</text>
<text x="177.9" y="86.2">USB_MISO</text>
<text x="203.3" y="86.2">USB_GPX</text>
<text x="203.3" y="88.7">USB_MOSI</text>
<text x="114.5" y="93.8">GND</text>
<text x="177.9" y="93.8">TIO1</text>
<text x="177.9" y="91.3">USB_SS</text>
<text x="203.3" y="91.3">USB_MISO</text>
<text x="203.3" y="93.8">USB_SCK</text>
<text x="54.2" y="100">Reset</text>
<text x="177.9" y="96.4">TIO2</text>
<text x="177.9" y="98.9">USB_RESET</text>
<text x="177.9" y="101.4">USB_GPX</text>
<text x="203.3" y="96.4">USB_SS</text>
<text x="54.5" y="102.2">LED2</text>
<text x="96.7" y="106.5">CLK12</text>
<text x="108.1" y="105">R2</text>
<text x="231.2" y="106.5">MAX3421ESMD</text>
<text x="81.4" y="108.3">J6</text>
<text x="108.1" y="109.8">100</text>
<text x="218.5" y="109">GND</text>
<text x="44.5" y="117.9" transform="rotate(-90 44.5 117.9)">R4</text>
<text x="49.3" y="117.9" transform="rotate(-90 49.3 117.9)">1k</text>
<text x="190.6" y="116.7">VUSB IN</text>
<text x="210.9" y="116.1">F1</text>
<text x="75.8" y="121.7">RESET</text>
<text x="210.2" y="124.3">PTC 2A</text>
<text x="223.6" y="124.3">D+</text>
<text x="223.6" y="121.7">D-</text>
<text x="25.6" y="129.3">RESET_GATE</text>
<text x="65.2" y="126">Q1</text>
<text x="104.2" y="131.1">J7</text>
<text x="124.6" y="129.3">XMEGA128D4</text>
<text x="190.6" y="126.8">J2</text>
<text x="203.3" y="131.9">GND</text>
<text x="248.9" y="131.9">J4</text>
<text x="81.5" y="137">SYNC_IN</text>
<text x="222.1" y="140.8" transform="rotate(-90 222.1 140.8)">R7</text>
<text x="226.9" y="140.8" transform="rotate(-90 226.9 140.8)">1k</text>
<text x="56.1" y="147.1">GND</text>
<text x="91.6" y="149.6">GND</text>
<text x="97.5" y="144.6">SYNCIN</text>
<text x="24.6" y="151.2">3.3V</text>
<text x="131.8" y="154">X2</text>
<text x="227.2" y="151.7" transform="rotate(-90 227.2 151.7)">LED3</text>
<text x="229.3" y="151.7" transform="rotate(-90 229.3 151.7)">VBUS</text>
<text x="70.1" y="161.1">U2A</text>
<text x="95.4" y="161.1">U2B</text>
<text x="147.4" y="159">J5</text>
<text x="221.1" y="159.8">GND</text>
<text x="236.3" y="159.8">GND</text>
<text x="37.3" y="167">C1</text>
<text x="48.5" y="164.9">CLK12</text>
<text x="110.7" y="163.4">R1</text>
<text x="128.6" y="162.3">CLK2</text>
<text x="24.5" y="168.2">U2P</text>
<text x="37.3" y="172.1">.1uF</text>
<text x="70.1" y="170.6">NC7WZ14</text>
<text x="95.4" y="170.6">NC7WZ14</text>
<text x="110.7" y="168.2">49</text>
<text x="131.8" y="169.2">X1</text>
<text x="143.8" y="172.5">CLK3</text>
<text x="128.6" y="177.5">CLK1</text>
<text x="23.1" y="185.2">GND</text>
<text x="124.6" y="187.7">GND</text>
</g>
<g font-size="2.1" fill="#8b8b8b">
<text x="42.4" y="35.1">1</text>
<text x="66.1" y="35.1">2</text>
<text x="42.4" y="40.2">5</text>
<text x="42.4" y="37.6">3</text>
<text x="48.3" y="41.3">PRST</text>
<text x="48.3" y="38.8">3V3</text>
<text x="48.3" y="36.2">5V</text>
<text x="56" y="38.8">FHS1</text>
<text x="56" y="41.3">FHS2</text>
<text x="56.6" y="36.2">GND</text>
<text x="66.1" y="37.6">4</text>
<text x="66.1" y="40.2">6</text>
<text x="41.4" y="47.8">11</text>
<text x="42.4" y="42.7">7</text>
<text x="42.4" y="45.3">9</text>
<text x="48.3" y="43.8">PMISO VREF</text>
<text x="48.3" y="46.4">PMOSI</text>
<text x="56.6" y="46.4">FIO1</text>
<text x="66.1" y="45.3">10</text>
<text x="66.1" y="47.8">12</text>
<text x="66.1" y="42.7">8</text>
<text x="119.9" y="47.8">35</text>
<text x="170.1" y="47.8">3</text>
<text x="41.2" y="50.3">13</text>
<text x="41.2" y="52.9">15</text>
<text x="48.3" y="51.4">PDIC</text>
<text x="48.3" y="54">PDID</text>
<text x="48.3" y="48.9">PSCK</text>
<text x="56.6" y="48.9">FIO2</text>
<text x="56.6" y="51.5">FIO3</text>
<text x="56.6" y="54">FIO4</text>
<text x="66.1" y="50.3">14</text>
<text x="66.1" y="52.9">16</text>
<text x="119.9" y="52.9">34</text>
<text x="127" y="54">PDI_DATA</text>
<text x="127" y="48.9">RESET/PDI_CLK</text>
<text x="161.6" y="51.5">PA6</text>
<text x="161.6" y="48.9">PA7</text>
<text x="161.6" y="54">PA5</text>
<text x="170.1" y="50.3">2</text>
<text x="170.1" y="52.9">1</text>
<text x="41.2" y="55.4">17</text>
<text x="41.2" y="57.9">19</text>
<text x="48.3" y="56.5">GND</text>
<text x="48.3" y="59.1">GND</text>
<text x="57.7" y="56.5">3V3</text>
<text x="58.8" y="59.1">5V</text>
<text x="66.1" y="55.4">18</text>
<text x="66.1" y="57.9">20</text>
<text x="161.6" y="56.5">PA4</text>
<text x="161.6" y="59.1">PA3</text>
<text x="170.1" y="55.4">44</text>
<text x="170.1" y="57.9">43</text>
<text x="119.9" y="63">39</text>
<text x="127" y="64.1">AVCC</text>
<text x="161.6" y="61.6">PA2</text>
<text x="161.6" y="64.1">PA1</text>
<text x="170.1" y="60.5">42</text>
<text x="170.1" y="63">41</text>
<text x="170.1" y="65.6">40</text>
<text x="226.5" y="63">23</text>
<text x="227.7" y="65.6">2</text>
<text x="233.6" y="64.1">VCC</text>
<text x="242.8" y="64.1">GPIN0</text>
<text x="253.9" y="65.6">27</text>
<text x="253.9" y="63">26</text>
<text x="119.9" y="68.1">31</text>
<text x="119.9" y="70.6">19</text>
<text x="161.5" y="71.7">PB3</text>
<text x="161.6" y="66.7">PA0</text>
<text x="170.1" y="70.6">7</text>
<text x="226.5" y="68.1">21</text>
<text x="226.5" y="70.6">20</text>
<text x="233.6" y="66.7">VL</text>
<text x="233.6" y="69.2">D+</text>
<text x="233.6" y="71.7">D-</text>
<text x="242.8" y="71.7">GPIN3</text>
<text x="242.8" y="69.2">GPIN2</text>
<text x="242.8" y="66.7">GPIN1</text>
<text x="253.9" y="70.6">29</text>
<text x="253.9" y="68.1">28</text>
<text x="121.1" y="73.2">9</text>
<text x="127" y="74.3">VCC</text>
<text x="161.5" y="74.3">PB2</text>
<text x="161.5" y="76.8">PB1</text>
<text x="170.1" y="73.2">6</text>
<text x="170.1" y="75.7">5</text>
<text x="226.5" y="73.2">22</text>
<text x="226.5" y="75.7">25</text>
<text x="233.6" y="74.3">VBCOMPGPIN4</text>
<text x="233.6" y="76.8">X0</text>
<text x="242.8" y="76.8">GPIN5</text>
<text x="253.9" y="75.7">31</text>
<text x="253.9" y="73.2">30</text>
<text x="119.9" y="78.2">38</text>
<text x="119.9" y="83.3">18</text>
<text x="119.9" y="80.8">30</text>
<text x="161.5" y="79.4">PB0</text>
<text x="170.1" y="83.3">17</text>
<text x="170.1" y="78.2">4</text>
<text x="226.5" y="78.2">24</text>
<text x="226.5" y="80.8">18</text>
<text x="226.5" y="83.3">12</text>
<text x="233.6" y="79.4">X1</text>
<text x="233.6" y="81.9">INT</text>
<text x="242.8" y="81.9">GPIN7</text>
<text x="242.8" y="79.4">GPIN6</text>
<text x="253.9" y="83.3">4</text>
<text x="253.9" y="80.8">1</text>
<text x="253.9" y="78.2">32</text>
<text x="121.1" y="85.9">8</text>
<text x="127" y="87">GND</text>
<text x="161.3" y="84.4">PC7</text>
<text x="161.3" y="87">PC6</text>
<text x="161.3" y="89.5">PC5</text>
<text x="170.1" y="85.9">16</text>
<text x="170.1" y="88.4">15</text>
<text x="226.5" y="85.9">17</text>
<text x="226.5" y="88.4">16</text>
<text x="233.6" y="84.4">RES</text>
<text x="233.6" y="87">GPX</text>
<text x="233.6" y="89.5">MOSI</text>
<text x="241.9" y="89.5">GOUT2</text>
<text x="241.9" y="87">GOUT1</text>
<text x="241.9" y="84.4">GOUT0</text>
<text x="253.9" y="88.4">6</text>
<text x="253.9" y="85.9">5</text>
<text x="161.3" y="92">PC4</text>
<text x="161.3" y="94.6">PC3</text>
<text x="170.1" y="90.9">14</text>
<text x="170.1" y="93.5">13</text>
<text x="226.5" y="90.9">15</text>
<text x="226.5" y="93.5">13</text>
<text x="233.6" y="92">MISO</text>
<text x="233.6" y="94.6">SCK</text>
<text x="241.9" y="94.6">GOUT4</text>
<text x="241.9" y="92">GOUT3</text>
<text x="253.9" y="93.5">8</text>
<text x="253.9" y="90.9">7</text>
<text x="161.3" y="97.1">PC2</text>
<text x="161.3" y="99.7">PC1</text>
<text x="170.1" y="96">12</text>
<text x="170.1" y="98.5">11</text>
<text x="170.1" y="101.1">10</text>
<text x="226.5" y="96">14</text>
<text x="226.5" y="101.1">19</text>
<text x="227.7" y="98.5">3</text>
<text x="233.6" y="97.1">SS</text>
<text x="233.6" y="99.7">GND</text>
<text x="241.9" y="99.7">GOUT6</text>
<text x="241.9" y="97.1">GOUT5</text>
<text x="253.9" y="101.1">11</text>
<text x="253.9" y="98.5">10</text>
<text x="253.9" y="96">9</text>
<text x="119.9" y="106.2">37</text>
<text x="127" y="107.3">PR1(XT1)</text>
<text x="161.3" y="107.3">PD7</text>
<text x="161.3" y="102.2">PC0</text>
<text x="170.1" y="106.2">27</text>
<text x="233.6" y="102.2">GND</text>
<text x="241.9" y="102.2">GOUT7</text>
<text x="75.4" y="113.8">2</text>
<text x="75.4" y="111.2">3</text>
<text x="119.9" y="111.2">36</text>
<text x="127" y="112.3">PR0(XT2)</text>
<text x="161.3" y="109.8">PD6</text>
<text x="161.3" y="112.3">PD5</text>
<text x="170.1" y="108.7">26</text>
<text x="170.1" y="111.2">25</text>
<text x="170.1" y="113.8">24</text>
<text x="75.4" y="116.3">1</text>
<text x="119.9" y="118.8">32</text>
<text x="119.9" y="116.3">33</text>
<text x="127" y="120">PE2</text>
<text x="127" y="117.4">PE3</text>
<text x="161.3" y="114.9">PD4</text>
<text x="161.3" y="117.4">PD3</text>
<text x="161.3" y="120">PD2</text>
<text x="170.1" y="116.3">23</text>
<text x="170.1" y="118.8">22</text>
<text x="242.9" y="118.8">1</text>
<text x="119.9" y="123.9">28</text>
<text x="119.9" y="121.4">29</text>
<text x="127" y="125">PE0</text>
<text x="127" y="122.5">PE1</text>
<text x="161.3" y="122.5">PD1</text>
<text x="161.3" y="125">PD0</text>
<text x="170.1" y="121.4">21</text>
<text x="170.1" y="123.9">20</text>
<text x="242.9" y="121.4">2</text>
<text x="242.9" y="123.9">3</text>
<text x="242.9" y="126.4">4</text>
<text x="98.3" y="136.6">2</text>
<text x="98.3" y="134.1">3</text>
<text x="240.8" y="136.6">D+</text>
<text x="98.3" y="139.1">1</text>
<text x="237.8" y="141.7">VBUS</text>
<text x="241.4" y="139.1">D-</text>
<text x="238.8" y="144.2">GND</text>
<text x="246.1" y="155.5" transform="rotate(-90 246.1 155.5)">GND@1</text>
<text x="248.6" y="155.5" transform="rotate(-90 248.6 155.5)">GND@2</text>
<text x="141.4" y="162">3</text>
<text x="25.3" y="162.5" transform="rotate(-90 25.3 162.5)">5</text>
<text x="60.2" y="164.5">1</text>
<text x="76.2" y="164.5">6</text>
<text x="85.6" y="164.5">3</text>
<text x="101.6" y="164.5">4</text>
<text x="141.4" y="167">1</text>
<text x="141.4" y="164.5">2</text>
<text x="25.3" y="173.5" transform="rotate(-90 25.3 173.5)">2</text>
</g>
<g font-size="1.8" fill="#8b0100">
<text x="56.9" y="120.5">D</text>
<text x="51.2" y="128.6">G</text>
<text x="56.9" y="134.4">S</text>
</g>
<g font-size="1.8" fill="#8b8b8b">
<text x="27.6" y="163.5" transform="rotate(-90 27.6 163.5)">VCC</text>
<text x="27.6" y="173.1" transform="rotate(-90 27.6 173.1)">GND</text>
</g>
</svg>
